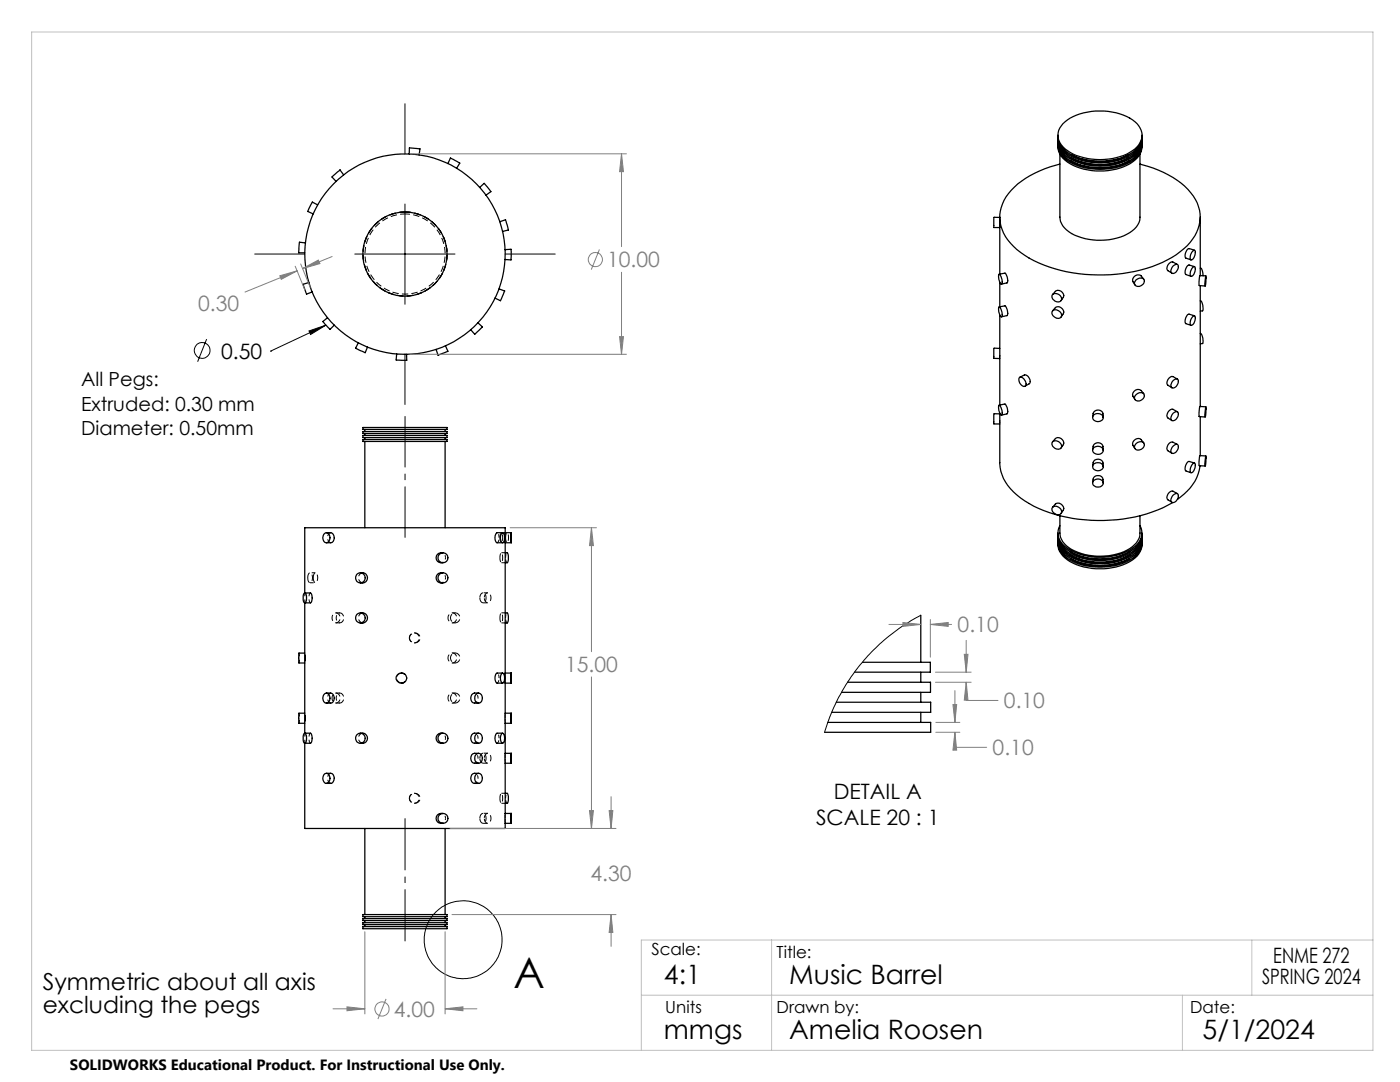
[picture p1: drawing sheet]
<svg xmlns="http://www.w3.org/2000/svg" width="279mm" height="216mm" viewBox="0 0 279 216" stroke-linecap="round" stroke-linejoin="round" font-family="sans-serif">
<g fill="none" stroke="#000" stroke-width=".2" stroke-dasharray="1.3 .6" stroke-linecap="butt">
<path d="M80.8 42.3a8.4 8.4 0 0 1 7.4 12.3 8.4 8.4 0 0 1-14.3 .8 8.4 8.4 0 0 1 6.1-13.1h.8M80.8 42.3a8.4 8.4 0 0 1 7.4 12.3 8.4 8.4 0 0 1-14.3 .7 8.4 8.4 0 0 1 6.1-13h.8M95.8 119.3a.76 .76 0 0 1 .8-.9 1.21 1.21 0 0 1-.2 1.9 .89 .89 0 0 1-.6-1M100.3 108.3h.5M100.8 106.3h-.5M60.8 132.3h.1M60.9 130.3h-.1M80.2 134.3a1 1 0 0 0-1 1 1 1 0 0 0 1 1M82.7 128.3h.1M82.8 126.3h-.1M90.3 124.3h.6M90.3 132.3h.6"/>
<path d="M90.9 122.3h-.6M90.9 130.3h-.6M90.9 138.3h-.6M60.8 144.3h.1M60.9 142.3h-.1M82.8 158.3h-.1M90.3 140.3h.6M95.8 151.3a.76 .76 0 0 1 .8-.9 1.21 1.21 0 0 1-.2 1.9 .89 .89 0 0 1-.6-1M82.7 160.3h.1M95.8 163.3a.76 .76 0 0 1 .8-.9 1.21 1.21 0 0 1-.2 1.9 .89 .89 0 0 1-.6-1"/>
</g>
<path d="M88 112.3a.96 .96 0 0 0 .9-1M88 116.3a.96 .96 0 0 0 .9-1M88.9 111.3a.96 .96 0 0 0-.9-1M88.9 115.3a.96 .96 0 0 0-.9-1M88 148.3a.96 .96 0 0 0 .9-1M88.9 147.3a.96 .96 0 0 0-.9-1M88 164.3a.96 .96 0 0 0 .9-1M88.9 163.3a.96 .96 0 0 0-.9-1" fill="none" stroke="#000" stroke-width=".2" stroke-dasharray="1.3 .6" stroke-dashoffset=".8" stroke-linecap="butt"/>
<g fill="none" stroke="#000" stroke-width=".2" stroke-dasharray="1.3 .6" stroke-dashoffset=".4" stroke-linecap="butt">
<path d="M99.8 111.3l.1-.7 .2-.3a2.12 2.12 0 0 1 0 2l-.2-.3-.1-.7M99.8 107.3l.1-.7 .2-.3a2.12 2.12 0 0 1 0 2l-.2-.3-.1-.7M100.1 112.3h.7M100.8 110.3h-.7M100.9 107.3l.1-.7 .2-.3 .2 .3 .1 .7-.1 .7-.2 .3-.2-.3-.1-.7M67.1 124.3h.7M67.8 138.3h-.7M67.8 122.3h-.7M81.7 127.3a1 1 0 0 1 1.4-.9 1 1 0 0 1 .3 1.6 1 1 0 0 1-1.6-.3l-.1-.4M99.8 123.3l.1-.7 .2-.3a2.12 2.12 0 0 1 0 2l-.2-.3-.1-.7M100.1 124.3h.7M100.8 122.3h-.7"/>
<path d="M67.1 140.3h.7M81.7 159.3a1 1 0 0 1 1.4-.9 1 1 0 0 1 .3 1.6 1 1 0 0 1-1.6-.3l-.1-.4M99.8 159.3l.1-.7 .2-.3a2.12 2.12 0 0 1 0 2l-.2-.3-.1-.7M100.8 158.3h-.7M100.1 160.3h.7"/>
</g>
<g fill="none" stroke="#000" stroke-width=".2" stroke-dasharray="1.3 .6" stroke-dashoffset=".5" stroke-linecap="butt">
<path d="M61.9 116.3h1M62 118.3a1.78 1.78 0 0 0 0 2M62.9 114.3h-1M97.3 118.3h-.9M100.8 107.3v-.9M100.8 108.2v-.9M100.9 111.3l.1-.7 .2-.3M101.2 112.3l-.2-.3-.1-.7M102 107.3v-.9M102 108.2v-.9M60.8 131.3l.1-1v2l-.1-1M89.9 123.3a.94 .94 0 0 1 1.4-.8 .94 .94 0 0 1 .1 1.5 .94 .94 0 0 1-1.5-.5v-.2"/>
<path d="M89.9 131.3a.94 .94 0 0 1 1.4-.8 .94 .94 0 0 1 .1 1.5 .94 .94 0 0 1-1.5-.5v-.2M89.9 139.3a.94 .94 0 0 1 1.4-.8 .94 .94 0 0 1 .1 1.5 .94 .94 0 0 1-1.5-.5v-.2M96.4 120.3h.9M100.8 135.3v-.9M100.8 136.2v-.9M100.9 123.3l.1-.7 .2-.3M101.2 124.3l-.2-.3-.1-.7M102 135.3v-.9M102 136.2v-.9M60.8 143.3l.1-1v2l-.1-1M62 146.3a1.78 1.78 0 0 0 0 2M96.4 152.3h.9"/>
<path d="M97.3 150.3h-.9M100.8 151.3v-.9M100.8 143.3v-.9M100.8 152.2v-.9M100.8 144.2v-.9M100.9 159.3l.1-.7 .2-.3M102 151.3v-.9M102 143.3v-.9M102 152.2v-.9M102 144.2v-.9M96.4 164.3h.9M97.3 162.3h-.9"/>
<path d="M100.8 163.3v-.9M100.8 164.2v-.9M101.2 160.3l-.2-.3-.1-.7M102 163.3v-.9M102 164.2v-.9"/>
</g>
<path d="M66.3 139.3a.84 .84 0 0 1 .9-1 .84 .84 0 0 1 .7 1.2 .81 .81 0 0 1-.9 .8 .81 .81 0 0 1-.7-1M66.3 123.3a.84 .84 0 0 1 .9-1 .84 .84 0 0 1 .7 1.2 .81 .81 0 0 1-.9 .8 .81 .81 0 0 1-.7-1M67.1 139.3a.79 .79 0 0 1 .7-1 .79 .79 0 0 1 .8 1 .79 .79 0 0 1-.8 1 .79 .79 0 0 1-.7-1M67.1 123.3a.79 .79 0 0 1 .7-1 .79 .79 0 0 1 .8 1 .79 .79 0 0 1-.8 1 .79 .79 0 0 1-.7-1M95.4 139.3a.88 .88 0 0 0-.7-1M94.7 156.3a.88 .88 0 0 0 .7-1M94.7 152.3a.88 .88 0 0 0 .7-1M94.7 148.3a.88 .88 0 0 0 .7-1M94.7 140.3a.88 .88 0 0 0 .7-1M95.4 155.3a.88 .88 0 0 0-.7-1M95.4 151.3a.88 .88 0 0 0-.7-1M95.4 147.3a.88 .88 0 0 0-.7-1" fill="none" stroke="#000" stroke-width=".2" stroke-dasharray="1.3 .6" stroke-dashoffset=".7" stroke-linecap="butt"/>
<path d="M80.8 42.7a8 8 0 0 0-7 11.8 8 8 0 0 0 13.7 .6 8 8 0 0 0-5.9-12.4h-.8M66 106.3a1.09 1.09 0 0 0-.6 1 1.09 1.09 0 0 0 .6 1M66 138.3a1.09 1.09 0 0 0-.6 1 1.09 1.09 0 0 0 .6 1M81.7 127.3a1.05 1.05 0 0 1 1.5-1 1.05 1.05 0 0 1 .2 1.8 1.05 1.05 0 0 1-1.7-.6v-.2M66 154.3a1.09 1.09 0 0 0-.6 1 1.09 1.09 0 0 0 .6 1M81.7 159.3a1.05 1.05 0 0 1 1.5-1 1.05 1.05 0 0 1 .2 1.8 1.05 1.05 0 0 1-1.7-.6v-.2" fill="none" stroke="#000" stroke-width=".2" stroke-dasharray="1.3 .6" stroke-dashoffset=".3" stroke-linecap="butt"/>
<g fill="none" stroke="#000" stroke-width=".2" stroke-dasharray="1.3 .6" stroke-dashoffset=".6" stroke-linecap="butt">
<path d="M60.8 118.3v2M99.2 108.3a.95 .95 0 0 0 .4-1M99.6 107.3a.95 .95 0 0 0-.4-1M59.7 130.3v2M89.4 139.3a.91 .91 0 0 1 1.1-1 .91 .91 0 0 1 .6 1.4 .87 .87 0 0 1-1 .6 .87 .87 0 0 1-.7-1M89.4 131.3a.91 .91 0 0 1 1.1-1 .91 .91 0 0 1 .6 1.4 .87 .87 0 0 1-1 .6 .87 .87 0 0 1-.7-1M89.4 123.3a.91 .91 0 0 1 1.1-1 .91 .91 0 0 1 .6 1.4 .87 .87 0 0 1-1 .6 .87 .87 0 0 1-.7-1M99.2 136.3a.95 .95 0 0 0 .4-1M99.6 135.3a.95 .95 0 0 0-.4-1M59.7 142.3v2M60.8 146.3v2M99.2 148.3a.95 .95 0 0 0 .4-1"/>
<path d="M99.6 147.3a.95 .95 0 0 0-.4-1"/>
</g>
<path d="M72.4 114.3a1.01 1.01 0 0 0-.9 1 1.01 1.01 0 0 0 .9 1M72.4 122.3a1.01 1.01 0 0 0-.9 1 1.01 1.01 0 0 0 .9 1M72.4 146.3a1.01 1.01 0 0 0-.9 1 1.01 1.01 0 0 0 .9 1" fill="none" stroke="#000" stroke-width=".2" stroke-dasharray="1.3 .6" stroke-dashoffset=".1" stroke-linecap="butt"/>
<path d="M61.4 115.3l.1-.7 .4-.3a1.26 1.26 0 0 1 0 2l-.4-.3-.1-.7M62.5 115.3a.91 .91 0 0 1 .4-1 1.3 1.3 0 0 1 0 2 .91 .91 0 0 1-.4-1" fill="none" stroke="#000" stroke-width=".2" stroke-dasharray="1.3 .6" stroke-dashoffset=".2" stroke-linecap="butt"/>
<path d="M96.7 119.3v-.2a.67 .67 0 0 1 .6-.8 .67 .67 0 0 1 .7 .8 .84 .84 0 0 1-.9 1.1l-.3-.4-.1-.5M96.7 151.3v-.2a.67 .67 0 0 1 .6-.8 .67 .67 0 0 1 .7 .8 .84 .84 0 0 1-.9 1.1l-.3-.4-.1-.5M96.7 163.3v-.2a.67 .67 0 0 1 .6-.8 .67 .67 0 0 1 .7 .8 .84 .84 0 0 1-.9 1.1l-.3-.4-.1-.5" fill="none" stroke="#000" stroke-width=".2" stroke-dasharray="1.3 .6" stroke-dashoffset="-.1" stroke-linecap="butt"/>
<g fill="none" stroke="#000" stroke-width=".25">
<path d="M68.6 34.9l-.7-1-.6 .4-1 1 .8 .9M81.7 30.7v-1.2h.3l1.8 .2-.2 1.2M89.4 32.6l.5-1.1 1.3 .7 .6 .4-.7 1M95.7 37.4l.9-.8 .7 .8 .7 .8-1 .7M211.1 27a4.4 4.4 0 0 0 3.1 4.1 13.2 13.2 0 0 0 11.8-.7 4 4 0 0 0 1.9-3.4M211.1 27.5a4.4 4.4 0 0 0 3.1 3.9 13.2 13.2 0 0 0 11.8-.7 3.9 3.9 0 0 0 1.9-3.2M211.1 27.7a3.9 3.9 0 0 0 2.5 3.7 12.6 12.6 0 0 0 12.9-.7l.8-.9a3.3 3.3 0 0 0 .6-2.1M211.1 28.2a4.3 4.3 0 0 0 3.1 3.8 12.7 12.7 0 0 0 12.3-1l.8-.8a2.93 2.93 0 0 0 .6-2M211.1 28.3a4.4 4.4 0 0 0 3.1 4.1 13.1 13.1 0 0 0 11.8-.7 3.8 3.8 0 0 0 1.9-3.4M211.1 28.8a4.4 4.4 0 0 0 3.1 3.9 13.1 13.1 0 0 0 11.8-.7 3.7 3.7 0 0 0 1.9-3.2M211.1 29a3.9 3.9 0 0 0 2.5 3.7 12.5 12.5 0 0 0 12.9-.7l.8-.8a3 3 0 0 0 .6-2.2M211.5 32.7a18.6 18.6 0 0 0-10.2 5.9 7.4 7.4 0 0 0 1 10.6 23.8 23.8 0 0 0 14.2 5.6 29.3 29.3 0 0 0 18.2-4 9.8 9.8 0 0 0 4.8-7.4 9.1 9.1 0 0 0-4.6-7.4 22.9 22.9 0 0 0-7.4-3.3"/>
<path d="M211.5 30.7v12.6a4.6 4.6 0 0 0 3.6 3.9 12.2 12.2 0 0 0 10.9-1.1l.8-.8a2.82 2.82 0 0 0 .7-2v-12.6M212.1 24.7a11.1 11.1 0 0 1 9.1-2.5 8.8 8.8 0 0 1 6.1 3 3.3 3.3 0 0 1-1.3 4.9 12.6 12.6 0 0 1-13 0 3.3 3.3 0 0 1-.9-5.4zM213.6 32.1a12.5 12.5 0 0 0 11.9 0M213.6 31.4a12.3 12.3 0 0 0 11.8 0M213.7 30.8a12.5 12.5 0 0 0 11.6 0M61 48.5l-1.2-.2-.1 1.1-.1 1h1.2M61.6 56.4l-1.1 .3 .6 1.7 .1 .3 1.1-.5M63.4 40.9l-1.1-.6-.6 1.3-.3 .6 1.1 .5M99.6 57.6l1.1 .5-.5 1.3-.3 .6-1.1-.5M99.8 44.2l1.1-.3 .4 1.4 .2 .6-1.2 .3M100.8 49.8l1.2-.1v.4v1.8l-1.2-.1M198.3 45.4h1.2"/>
<path d="M199.3 54.8l.1-.1a1.81 1.81 0 0 1 .5 2 1.64 1.64 0 0 1-.6-1.4zM199.4 54.7l1.2-.2a1.77 1.77 0 0 1 .3 1.9M199.5 43.3v11.4M199.5 43.4h-1.1l-.1 2M199.5 56.3v4.9M201 56.4l-1.2 .3M210.1 58.7a1.08 1.08 0 0 1 1.3 .1 1.08 1.08 0 0 1 .3 1.2 1.07 1.07 0 0 1-1.3 0 1.07 1.07 0 0 1-.3-1.3zM210.6 58.1l-.5 .7M210.6 58.1a1.03 1.03 0 0 1 1.3 .1 1.03 1.03 0 0 1 .3 1.1l-.4 .7M226.7 55.9a1 1 0 0 1 1.7 0 1.09 1.09 0 0 1-.7 1.1 1.09 1.09 0 0 1-1.3-.3v-.3zM228.2 55.7l-.4-.6a1.06 1.06 0 0 0-1.3-.1 1.06 1.06 0 0 0-.4 1.2l.4 .6M234.1 53.1l.6-.4a.64 .64 0 0 1 .5 .6 .64 .64 0 0 1-.3 .6 .84 .84 0 0 1-1.1 .6 1.07 1.07 0 0 1 .3-1.4z"/>
<path d="M235 52.8l-.9-.5a1.16 1.16 0 0 0-1 1.7l.8 .5M236.7 54.8l1 .3M237.3 49.6a1.39 1.39 0 0 0-.6 1.9l1 .4M237.3 49.6l1.1 .3M238.1 50.1l.2-.1a.6 .6 0 0 1 .2 .9l-.1 .2a.68 .68 0 0 1-.8 .7 1.65 1.65 0 0 1 .5-1.7zM238.1 53.3l.2-.1a.65 .65 0 0 1 .2 1l-.1 .2a.68 .68 0 0 1-.8 .7 1.72 1.72 0 0 1 .5-1.8zM238.4 53.2l-1.1-.3a1.42 1.42 0 0 0-.6 1.9M239.5 43.3v11.7M239.5 57v24.1M239.6 53.5a2.14 2.14 0 0 1 .5 1.5M239.6 53.5h-.1M240.6 55.1l.1 .5-.2 1.5v-.6z"/>
<path d="M240.7 55h-1.3l-.1 1.2v.8l1.2 .1M65.4 63.4l-1 .8 .4 .5 1 1 .9-.8M71.5 68.4l-.5 1.1 .9 .5 1 .4 .4-1.1M79.2 70.6l-.1 1.2 1 .1h1.1l-.1-1.2M88.9 69l.5 1.1-2 .8-.4-1.2M95.4 64.4l.9 .8-1.5 1.5-.9-.9M198.4 69.5l-.1 2h1.2M198.4 69.5h1.1M199.3 61.3l.1-.1a1.81 1.81 0 0 1 .5 2 1.64 1.64 0 0 1-.6-1.4zM199.4 61.2l1.2-.2a1.77 1.77 0 0 1 .3 2M199.5 62.9v17.9M201 63l-1.2 .2"/>
<path d="M203.4 75.4l.1-.1a1.16 1.16 0 0 1 1 1.8 1.27 1.27 0 0 1-1.1-1.7zM204.4 74.8l-.9 .5M204.5 74.8a1.19 1.19 0 0 1 .9 1.8l-.8 .4M210.1 62a1.04 1.04 0 0 1 1.4 .1 1.04 1.04 0 0 1 .1 1.3 1.1 1.1 0 0 1-1.3-.1 1.1 1.1 0 0 1-.2-1.3zM210.6 61.4l-.5 .6M210.6 61.4a1.03 1.03 0 0 1 1.3 .1 1.03 1.03 0 0 1 .3 1.1l-.4 .7M226.7 78.8a.98 .98 0 0 1 1.7 0 1.09 1.09 0 0 1-.7 1.1 1.09 1.09 0 0 1-1.3-.3v-.4zM228.2 78.6l-.4-.7a1.06 1.06 0 0 0-1.3 0 1.06 1.06 0 0 0-.4 1.2l.4 .6M234.1 75.9l.6-.3a.66 .66 0 0 1 .5 .5 .66 .66 0 0 1-.3 .7 .69 .69 0 0 1-.4 .6 .69 .69 0 0 1-.7-.2l-.1-.4zM235 75.6l-.9-.5a1.16 1.16 0 0 0-1 1.8l.8 .5M236.7 64.6l1 .3M238.1 63.1l.2-.1a.63 .63 0 0 1 .2 1l-.1 .2a.68 .68 0 0 1-.8 .6 1.65 1.65 0 0 1 .5-1.7z"/>
<path d="M238.4 63l-1.1-.3a1.39 1.39 0 0 0-.6 1.9M239.5 60a1.6 1.6 0 0 1 .6 1.6l-.1 .4-.5 .1M239.5 66.6a1.62 1.62 0 0 1 .6 1.6l-.1 .3-.5 .1M72.4 85.3h16.8v.4h-16.8zM72.4 86.1h16.8v.4h-16.8zM72.4 86.9h16.8v.4h-16.8zM72.4 87.7h16.8v.4h-16.8zM72.8 85.7v.4M72.8 86.5v.4M72.8 87.3v.4M72.8 88.1v17.2M88.8 85.7v.4"/>
<path d="M88.8 86.5v.4M88.8 87.3v.4M88.8 88.1v17.2M198.3 84.6h1.2M199.3 80.9h.1a1.81 1.81 0 0 1 .5 1.9 1.65 1.65 0 0 1-.6-1.4zM199.4 80.9l1.2-.3a1.69 1.69 0 0 1 .3 2M199.5 82.4v9.9a8.3 8.3 0 0 0 3.5 6.5 25.6 25.6 0 0 0 16 5.1 28.5 28.5 0 0 0 15-3.6M199.5 82.6h-1.1l-.1 2M201 82.6l-1.2 .2M210.1 88.1a1.09 1.09 0 0 1 1.3 .1 1.09 1.09 0 0 1 .3 1.3 1.09 1.09 0 0 1-1.3-.1 1.09 1.09 0 0 1-.3-1.3zM210.6 87.5l-.5 .7M210.6 87.5a1.03 1.03 0 0 1 1.3 .1 1.03 1.03 0 0 1 .3 1.1"/>
<path d="M212.2 88.8l-.4 .6M218.1 96.3l.1-.7a1.03 1.03 0 0 1 1-.7 1.03 1.03 0 0 1 .9 .8l.1 .6M218.1 93l.1-.7a1.03 1.03 0 0 1 1-.7 1.03 1.03 0 0 1 .9 .8l.1 .7M218.1 89.7l.1-.6a1.02 1.02 0 0 1 1-.8 1.02 1.02 0 0 1 .9 .8l.1 .7M218.1 83.2l.1-.7a1.03 1.03 0 0 1 1-.7 1.03 1.03 0 0 1 .9 .8l.1 .7M218.1 83a1.12 1.12 0 0 1 1.2-.5 1.12 1.12 0 0 1 .9 1 1.08 1.08 0 0 1-1.2 .6 1.08 1.08 0 0 1-.9-1zM218.2 89.4a1.03 1.03 0 0 1 1.3-.4 1.03 1.03 0 0 1 .6 1.2 1.09 1.09 0 0 1-1.2 .5 1.09 1.09 0 0 1-.8-1zM218.2 92.6a1.12 1.12 0 0 1 2 .5 1.04 1.04 0 0 1-1.2 .9 1.04 1.04 0 0 1-.9-1.2zM218.2 95.9a1.03 1.03 0 0 1 1.3-.3 1.03 1.03 0 0 1 .6 1.1 1.07 1.07 0 0 1-1.2 .5 1.07 1.07 0 0 1-.8-1zM226.7 88.5a.96 .96 0 0 1 1.7 .1 1.09 1.09 0 0 1-.7 1.1 1.09 1.09 0 0 1-1.3-.3v-.4zM228.2 88.4l-.4-.7a1.06 1.06 0 0 0-1.3 0 1.06 1.06 0 0 0-.4 1.2l.4 .6M233.1 90l.8 .5"/>
<path d="M234.1 82.4l.6-.3a.66 .66 0 0 1 .5 .6 .66 .66 0 0 1-.3 .6 .69 .69 0 0 1-.4 .6 .69 .69 0 0 1-.7-.2l-.1-.4zM234.1 89l.4-.2a.51 .51 0 0 1 .6 0 .51 .51 0 0 1 0 .7v.2a.85 .85 0 0 1-1.3 .6l-.1-.5zM234.1 98.8l.6-.3a.66 .66 0 0 1 .5 .5 .66 .66 0 0 1-.3 .7 .69 .69 0 0 1-.4 .6 .69 .69 0 0 1-.7-.2l-.1-.5zM235 98.5l-.9-.5a1.16 1.16 0 0 0-1 1.7l.8 .5M235 88.7l-.9-.5a1.13 1.13 0 0 0-1 1.7M235 82.2l-.9-.5a1.16 1.16 0 0 0-1 1.7l.8 .5M236.7 94l1 .3M238.1 92.5l.2-.1a.65 .65 0 0 1 .2 1l-.1 .2a.68 .68 0 0 1-.8 .7 1.72 1.72 0 0 1 .5-1.8zM238.4 92.4l-1.1-.3a1.42 1.42 0 0 0-.6 1.8M239.3 83.1l1.2 .1M239.5 90.9l-.2 2 1.2 .1M239.5 90.9l1.2 .1"/>
<path d="M239.5 92.9a9.3 9.3 0 0 1-4.5 6.7M239.5 83.1v7.8M240.6 91l-.1 2v-.6zM240.7 81.2l-1.3-.1-.1 2M240.7 81.2l-.2 2v-.6zM60.7 118.4l.1-.1a1.56 1.56 0 0 1 0 2 1.88 1.88 0 0 1-.1-1.9zM64.8 106.4a.9 .9 0 0 1 .9 .4 .9 .9 0 0 1 .1 .9 .68 .68 0 0 1-.8 .6 .68 .68 0 0 1-.5-.8v-.6zM65.1 106.3h.9a1.07 1.07 0 0 1 .7 1 1.07 1.07 0 0 1-.7 1h-.9M71.9 114.3a1.07 1.07 0 0 1 1.4 1 1.07 1.07 0 0 1-1.4 1M88.4 110.3a1.04 1.04 0 0 0-1.4 1 1.04 1.04 0 0 0 1.4 1M88.4 114.3a1.06 1.06 0 0 0-1.4 1 1.06 1.06 0 0 0 1.4 1M100.2 106.4l.1-.1a1.41 1.41 0 0 1 0 2 1.43 1.43 0 0 1-.1-1.9z"/>
<path d="M100.3 106.3h-1.1a1.41 1.41 0 0 0 0 2h1.1M100.8 106.3v-1h-40v13h1.1a1.56 1.56 0 0 1 0 2h-1.1v26h1.1a1.61 1.61 0 0 1 0 2h-1.1v17h40v-1M100.8 108.3v-2h1.2v2M100.8 110.3l.5 .1 .2 .5-.2 1.3-.5 .1M100.8 108.3v26M100.8 108.3h1.2M102 106.3v2M210.1 101.2a1.04 1.04 0 0 1 1.4 .1 1.04 1.04 0 0 1 .1 1.3 1.1 1.1 0 0 1-1.3-.1 1.1 1.1 0 0 1-.2-1.3zM210.6 100.6l-.5 .6M210.6 100.6a1.03 1.03 0 0 1 1.3 .1 1.03 1.03 0 0 1 .3 1.1l-.4 .6M211.1 106.4a3.9 3.9 0 0 0 2.5 3.7 12.6 12.6 0 0 0 12.9-.7l.8-.9a3 3 0 0 0 .6-2.1M211.1 106.8a4.4 4.4 0 0 0 3.1 4 13.1 13.1 0 0 0 11.8-.7 3.8 3.8 0 0 0 1.9-3.3"/>
<path d="M211.1 107a4.4 4.4 0 0 0 3.1 4.1 13.1 13.1 0 0 0 11.8-.7 3.7 3.7 0 0 0 1.9-3.4M211.1 107.5a3.9 3.9 0 0 0 2.5 3.6 12.6 12.6 0 0 0 12.9-.8l.8-.8a2.98 2.98 0 0 0 .6-2M211.1 107.7a3.9 3.9 0 0 0 2.5 3.7 12.8 12.8 0 0 0 12.4-.3 3.9 3.9 0 0 0 1.9-3.4M211.1 108.1a4.4 4.4 0 0 0 3.1 4 13.2 13.2 0 0 0 11.8-.7 4 4 0 0 0 1.9-3.3M211.1 108.3a4.4 4.4 0 0 0 3.1 4.1 12.6 12.6 0 0 0 12.3-1.1l1-1.2 .4-1v-.8M211.5 102.9v3.5a4.6 4.6 0 0 0 3.6 3.8 12.2 12.2 0 0 0 10.9-1.1l.8-.8a2.82 2.82 0 0 0 .7-1.9v-3.5M211.5 104.9a3.3 3.3 0 0 0 1.5 4.5 12.8 12.8 0 0 0 13 0 3.3 3.3 0 0 0 1.5-4.5M213.5 110.1a12.3 12.3 0 0 0 12 0M213.6 110.8a12.2 12.2 0 0 0 11.9 0M213.6 111.5a12.5 12.5 0 0 0 11.8 0M60.8 130.3h-1.1l-.1 .3 .1 1.7h1.1M64.6 138.6a.67 .67 0 0 1 .8-.2 .67 .67 0 0 1 .4 .7 .86 .86 0 0 1-1 1.1 1.3 1.3 0 0 1-.2-1.6z"/>
<path d="M65.1 138.3h.9a1.07 1.07 0 0 1 .7 1 1.07 1.07 0 0 1-.7 1h-.9M71.9 122.3a1.07 1.07 0 0 1 1.4 1 1.07 1.07 0 0 1-1.4 1M80.1 136.3h.1M80.1 134.3h.1M80.2 134.3l.6 .2M80.8 136l-.6 .3M95 138.6a.79 .79 0 0 1 1-.1 .79 .79 0 0 1 .2 1 .79 .79 0 0 1-1 .7 .79 .79 0 0 1-.4-1.1zM95.5 138.3h-.8a1.05 1.05 0 0 0-.8 1 1.05 1.05 0 0 0 .8 1h.8M100.2 134.4l.1-.1a1.41 1.41 0 0 1 0 2 1.47 1.47 0 0 1-.1-1.9zM100.3 134.3h-1.1a1.41 1.41 0 0 0 0 2h1.1M100.8 134.3h1.2v2h-1.2zM100.8 122.3l.5 .1 .2 .5-.2 1.3-.5 .1"/>
<path d="M100.8 136.3v6M102 134.3v2M169.2 136.1h16.5v2h-17.7M172.1 132.2h13.6v1.9h-15.2M183.8 122.8v9.4M183.8 134.1v2M183.8 138.1v2M60.7 146.4l.1-.1a1.61 1.61 0 0 1 0 2 1.93 1.93 0 0 1-.1-1.9zM60.8 142.3h-1.1l-.1 .3 .1 1.7h1.1M64.6 154.6a.77 .77 0 0 1 1 0 .77 .77 0 0 1 .2 .9 .7 .7 0 0 1-.7 .8 .7 .7 0 0 1-.6-.8zM65.1 154.3h.9a1.07 1.07 0 0 1 .7 1 1.07 1.07 0 0 1-.7 1h-.9M71.9 146.3a1.07 1.07 0 0 1 1.4 1 1.07 1.07 0 0 1-1.4 1"/>
<path d="M88.4 146.3a1.06 1.06 0 0 0-1.4 1 1.06 1.06 0 0 0 1.4 1M95 150.6a.79 .79 0 0 1 1-.1 .79 .79 0 0 1 .2 1 .79 .79 0 0 1-1 .7 .79 .79 0 0 1-.4-1.1zM95 154.6a.8 .8 0 0 1 1-.1 .8 .8 0 0 1 .2 1 .76 .76 0 0 1-.8 .8 .76 .76 0 0 1-.6-1zM95 146.6a.79 .79 0 0 1 1-.1 .79 .79 0 0 1 .2 1 .76 .76 0 0 1-.8 .8 .76 .76 0 0 1-.6-1zM95.5 154.3h-.8a1.05 1.05 0 0 0-.8 1 1.05 1.05 0 0 0 .8 1h.8M95.5 150.3h-.8a1.03 1.03 0 0 0-.8 1 1.03 1.03 0 0 0 .8 1h.8M95.5 146.3h-.8a1.05 1.05 0 0 0-.8 1 1.05 1.05 0 0 0 .8 1h.8M100.2 146.4l.1-.1a1.41 1.41 0 0 1 0 2 1.47 1.47 0 0 1-.1-1.9zM100.3 146.3h-1.1a1.41 1.41 0 0 0 0 2h1.1M100.8 150.3v2M100.8 142.3v2h1.2v-2M100.8 150.3h1.2v2h-1.2"/>
<path d="M100.8 158.3l.5 .1 .2 .5-.2 1.3-.5 .1M100.8 144.3v6M100.8 152.3v10M100.8 142.3h1.2M102 142.3v2M102 150.3v2M165.2 144.1h20.5v2h-21.1M166.9 140.1h18.8v2h-19.7M183.8 142.1v2M72.8 165.3v17.2M88.4 162.3a1.04 1.04 0 0 0-1.4 1 1.04 1.04 0 0 0 1.4 1M88.8 165.3v17.2"/>
<path d="M100.8 162.3v2M100.8 162.3h1.2M102 162.3v2h-1.2M102 162.3v2M72.4 184.9h16.8v.4h-16.8zM72.4 184.1h16.8v.4h-16.8zM72.4 183.3h16.8v.4h-16.8zM72.4 182.5h16.8v.4h-16.8zM72.8 182.9v.4M72.8 183.7v.4M72.8 184.5v.4M88.8 182.9v.4"/>
<path d="M88.8 183.7v.4M88.8 184.5v.4"/>
<circle cx="80.8" cy="50.7" r="8.4"/>
<circle cx="80.8" cy="50.7" r="20"/>
<circle cx="71.9" cy="115.3" r=".99"/>
<circle cx="88.4" cy="115.3" r="1"/>
<circle cx="88.4" cy="111.3" r=".99"/>
<circle cx="71.9" cy="123.3" r=".98"/>
<circle cx="80.1" cy="135.3" r="1.04"/>
<circle cx="71.9" cy="147.3" r=".98"/>
<circle cx="88.4" cy="147.3" r=".99"/>
<circle cx="88.4" cy="163.3" r=".99"/>
</g>
<g fill="none" stroke="#000" stroke-width=".2">
<path d="M80.8 20.7v10M50.8 50.7h10M70.8 50.7h20M80.8 40.7v20M100.8 50.7h10M41.2 67.7l-1.8 4.5M54 70.1h.1M61.7 66l3.4-1.1-3.1 1.8zM65.1 64.9l-11.1 5.2M80.8 70.7v10M183.8 122.8a38.7 38.7 0 0 0-19.2 23.3"/>
<circle cx="40.3" cy="69.9" r="1.57"/>
<circle cx="92.4" cy="187.5" r="7.8"/>
</g>
<g fill="none" stroke="#808080" stroke-width=".2">
<path d="M81.8 30.7h43.2M124 30.7v18.5M124 30.7l.4 3.6h-.8zM55.8 55l3.5-1-3.2 1.7zM58.9 53.1l1.9 4.7M59.3 54l-10.4 4.3M60 52.7l1.9 4.6M60.4 53.6l3.1-1.7 .4 .7zM66.3 51.2l-5.9 2.4M119.6 49.8l-1.6 4M124 54.3v16.4M81.8 70.7h43.2"/>
<path d="M123.6 67.2h.8l-.4 3.5zM101.8 105.3h17.2M118 105.3v24.7M118 105.3l.4 3.6h-.7zM118 135.1v30.2M177.4 124.6h6.4M180.2 124.2l3.6 .4-3.6 .4zM185.7 123.6v7.5M185.7 124.6h4.2M185.7 124.6l3.5-.4v.8zM186.7 136.1h7.1M186.7 134.1h7.1"/>
<path d="M190.6 137.8v6.3M192.4 130.6h.8l-.4 3.5zM192.8 136.1v3.7h6.4M192.8 127.8v6.3M192.8 136.1l.4 3.6h-.8zM122 159v6.3M186.8 146.1h4.8M186.8 144.1h4.8M190.2 140.6h.7l-.3 3.5zM190.6 146.1v3h6.3M190.6 146.1l.3 3.6h-.7zM89.8 165.3h33.1"/>
<path d="M117.7 161.7h.7l-.4 3.6zM121.6 161.7h.7l-.3 3.6zM72.8 185.9v16.4M77 199.3l-1.6 4M88.8 185.9v16.4M90.2 182.5h32.7M122 182.5v6.3M122 182.5l.3 3.6h-.7zM66.5 201.3h6.3M69.3 200.9l3.5 .4-3.5 .4zM88.8 201.3h6.4M88.8 201.3l3.6-.4v.8z"/>
<circle cx="118.8" cy="51.8" r="1.41"/>
<circle cx="76.2" cy="201.3" r="1.41"/>
</g>
<path d="M80.8 107.3v-24.3" fill="none" stroke="#000" stroke-width=".2" stroke-dasharray="15.2 1.3 1.3 1.3" stroke-dashoffset="5" stroke-linecap="butt"/>
<path d="M80.8 187.8v-24.5" fill="none" stroke="#000" stroke-width=".2" stroke-dasharray="15.2 1.3 1.3 1.3" stroke-dashoffset="4.9" stroke-linecap="butt"/>
<path d="M6.3 6.4h267.7v203.2h-267.7zM128 198.6h146M154 187.6v22M236 198.6v11M249.8 187.6v11M274 187.6h-146v22" fill="none" stroke="#c0c0c0" stroke-width=".2"/>
<path d="M61.7 66l3.4-1.1-3.1 1.8z" fill="#000"/>
<path d="M122 182.5l.3 3.6h-.7zM121.6 161.7h.7l-.3 3.6zM69.3 200.9l3.5 .4-3.5 .4zM88.8 201.3l3.6-.4v.8zM117.7 161.7h.7l-.4 3.6zM118 105.3l.4 3.6h-.7zM124 30.7l.4 3.6h-.8zM123.6 67.2h.8l-.4 3.5zM55.8 55l3.5-1-3.2 1.7zM60.4 53.6l3.1-1.7 .4 .7zM190.6 146.1l.3 3.6h-.7zM190.2 140.6h.7l-.3 3.5zM192.8 136.1l.4 3.6h-.8zM192.4 130.6h.8l-.4 3.5zM180.2 124.2l3.6 .4-3.6 .4zM185.7 124.6l3.5-.4v.8z" fill="#808080"/>
<text font-size="8.5" x="102.4" y="197.1">A</text>
<g font-size="5.3">
<text x="132.5" y="196.4">4:1</text>
<text x="157.5" y="196.4">Music Barrel</text>
<text x="132.5" y="207.4">mmgs</text>
<text x="157.5" y="207.4">Amelia Roosen</text>
<text x="240" y="207.4">5/1/2024</text>
</g>
<g font-size="4.7">
<text x="8.5" y="197.5">Symmetric about all axis</text>
<text x="8.5" y="202.1">excluding the pegs</text>
</g>
<g font-size="4.2" fill="#808080">
<text x="121.2" y="53.3">10.00</text>
<text x="39.5" y="62">0.30</text>
<text x="191.1" y="126.2">0.10</text>
<text x="112.8" y="134.1">15.00</text>
<text x="200.4" y="141.4">0.10</text>
<text x="198.1" y="150.7">0.10</text>
<text x="117.9" y="175.8">4.30</text>
<text x="78.6" y="202.9">4.00</text>
</g>
<g font-size="4.2">
<text x="44.1" y="71.7">0.50</text>
<text x="166.4" y="159.5">DETAIL A</text>
<text x="162.9" y="164.7">SCALE 20 : 1</text>
<text x="251.9" y="196.4">SPRING 2024</text>
<text x="254.1" y="192.2">ENME 272</text>
</g>
<g font-size="3.9">
<text x="16.2" y="77">All Pegs:</text>
<text x="16.2" y="81.9">Extruded: 0.30 mm</text>
<text x="16.2" y="86.8">Diameter: 0.50mm</text>
</g>
<g font-size="3.3">
<text x="130" y="190.6">Scale:</text>
<text x="155" y="191.2">Title:</text>
<text x="132.8" y="202.2">Units</text>
<text x="155" y="202.2">Drawn by:</text>
<text x="237.5" y="202.2">Date:</text>
</g>
<text font-size="3" x="14" y="213.5">SOLIDWORKS Educational Product. For Instructional Use Only.</text>
</svg>
